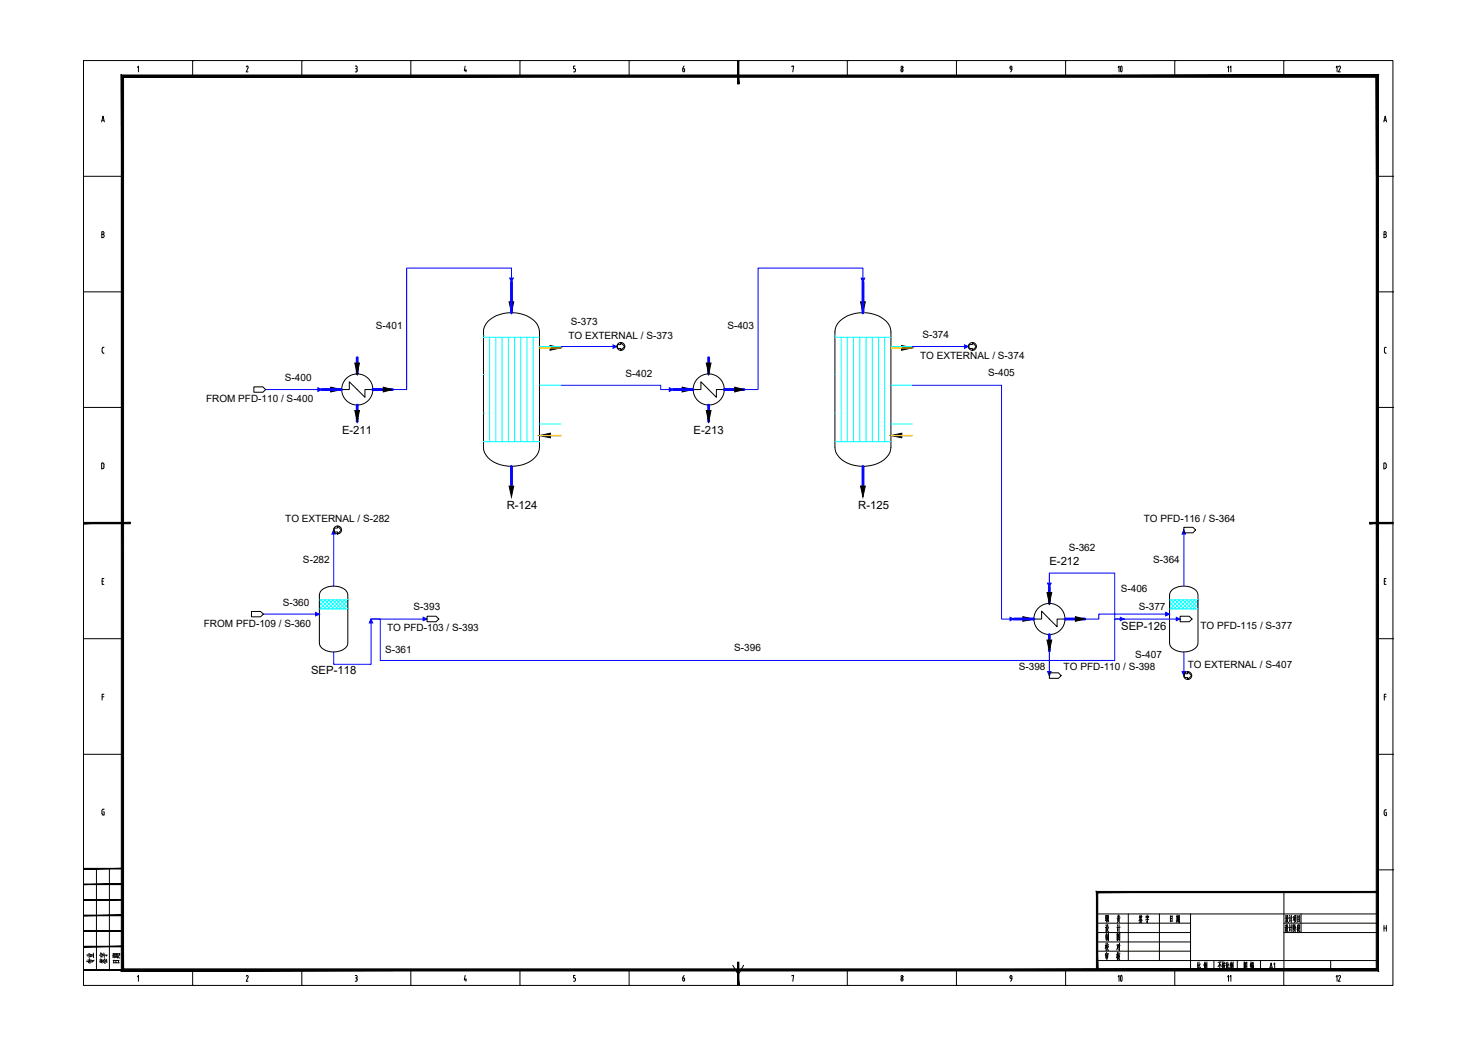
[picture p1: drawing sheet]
<svg xmlns="http://www.w3.org/2000/svg" width="420mm" height="297mm" viewBox="0 0 420 297" stroke-linecap="round" stroke-linejoin="round" font-family="sans-serif">
<g fill="none" stroke="#000" stroke-width=".28">
<path d="M23.7 17.2h372.3v262.9h-372.3zM39.1 19.2l.3-.4v1.6M54.8 17.2h.1M54.8 17.2v4.5M70 19l.4-.2 .1 .5M70.5 19.4l-.5 1h.5M85.8 17.2h.1M85.8 17.2v4.5M101 18.8l.5 .2v.3l-.2 .2 .2 .4M101.1 19.5h.1M101.5 19.9v.2M116.8 17.2h.1"/>
<path d="M116.8 17.2v4.5M132.2 18.8l-.2 1.3h.6M132.4 19.7v.7M147.8 17.2h.1M147.8 17.2v4.5M163.3 19.5l.3 .4M163.5 18.8h-.4v.7h.2M163.6 19.9v.2M178.8 17.2h.1M178.8 17.2v4.5M194.3 19.5h-.2v.6M194.4 19.5l.2 .4"/>
<path d="M194.5 18.8l-.4 .7M194.6 19.9v.2M209.9 17.2h.1M225.1 19v-.2h.5l-.2 1.6M240.9 17.2h.1M240.9 17.2v4.5M256.1 19.9l.3-.4 .3 .4M256.1 19.9v.2M256.7 19.9v.2M271.9 17.2h.1M271.9 17.2v4.5M287.1 19.1l.3-.3 .3 .3"/>
<path d="M287.1 19.2l.2 .4 .3 .1v-.5M287.6 19.6l-.3 .8M302.9 17.2h.1M302.9 17.2v4.5M334 17.2h.1M334 17.2v4.5M364.9 17.2h.1M364.9 17.2v4.5M28.9 34.7l.4-1.7 .4 1.7M29 34.2h.5M101.5 20.1l-.1 .3h-.4M163.6 20.1l-.1 .3h-.4"/>
<path d="M194.1 20.1l.3 .3 .2-.3M256.1 20.1l.3 .3 .3-.3M393.4 34.7l.4-1.7 .4 1.7M393.5 34.2h.5M23.7 50.1h11.1M391.6 50.1h4.4M396 50.1h.1M28.9 65.9l.6 .1v.4l-.2 .2 .3 .5-.1 .3-.6 .1zM28.9 66.6h.4M393.4 65.9l.6 .1v.4l-.2 .2 .3 .5-.1 .3-.6 .1zM393.4 66.6h.4M23.7 83h11.1"/>
<path d="M29 99.1v.9M29.1 100l.2 .4M29.6 98.7l-.4 .1-.1 .3M391.6 83h4.4M393.6 100l.2 .4M393.8 98.7h.3M393.8 98.7l-.2 .2v1.1M396 83h.1M23.7 115.8h11.1M29.3 100.4h.3M391.6 115.8h4.4M393.8 100.4h.3"/>
<path d="M396 115.8h.1M29.2 133.2l.3-.2v-1.2l-.6-.2v1.7h.3M393.7 133.2l.3-.2v-1.2l-.6-.2v1.7h.3M396 148.7h.1M29 165.2h.4M29.5 164.5h-.5v1.6h.5M393.5 165.2h.4M394 164.5h-.5v1.6h.5M23.7 181.6h11.1M29 198.1h.5M29.5 197.3h-.5v1.7M391.6 181.6h4.4"/>
<path d="M393.5 198.1h.5M394 197.3h-.5v1.7M396 181.6h.1M23.7 214.4h11.1M391.6 214.4h4.4M396 214.4h.1M29.4 230.7h.2v1h-.3M29.6 230l-.6 .2v1.2l.3 .2M393.5 230.7v.7M393.5 231.4l.3 .4M393.8 230.2h.3M393.8 230.2l-.3 .4"/>
<path d="M393.9 230.9h.2v.9h-.3M27.4 246.9v28.8M31.1 246.9v28.8M311.9 259.8h79.7M320.7 259.8v13.2M329.6 259.8v13.2M338.4 259.8v15.9M365 253.6v22.1M369.9 259.8v5.3M391.6 247.3h4.4M396 247.3h.1M39.1 277.7l.3-.4v1.6"/>
<path d="M54.8 275.7v4.4M70 277.5l.3-.2 .2 .2-.5 1.4h.5M85.8 275.7v4.4M101 277.3l.5 .1v.4l-.2 .2M101 278.9h.2M101.1 278h.1M101.3 278l.2 .3M101.5 278.4v.1M101.5 278.5l-.2 .4M116.8 275.7v4.4M132.2 277.3l-.2 1.2h.6M132.4 278.2v.7"/>
<path d="M147.8 275.7v4.4M163.1 278.9h.2M163.5 277.3h-.4v.7h.4l.1 .3M163.6 278.4v.1M163.6 278.5l-.3 .4M178.8 275.7v4.4M194.5 277.3l-.4 .7M194.6 278.4v.1M194.6 278.3l-.1-.3h-.4l.1 .8h.3l.1-.3M208.3 274.4l1.6 2.6 1.5-2.6M225.1 277.4v-.1h.5l-.2 1.6M240.9 275.7v4.4"/>
<path d="M256.7 278.4v.1M256.7 278.3l-.1-.3a.36 .36 0 0 0-.5 .4 .36 .36 0 0 0 .6 .3v-.2M271.9 275.7v4.4M287.1 277.6l.3-.3 .3 .3M287.1 277.7l.3 .5M287.4 278.2h.2M287.6 277.7v.8l-.3 .4M302.9 275.7v4.4M311.9 273h79.7M311.9 262.4h26.5M311.9 265.1h26.5M311.9 267.7h26.5"/>
<path d="M311.9 270.4h26.5M324 261.6l.1 .4M324.1 260.1l-.2 .9M324.1 260.5l.1 .4M324.2 261.6l.1 .3M324.3 260.8l.4 .8M324.3 260.8l-.5 1M324.3 260.5h-.3M324.4 261.3l-.4 .1M324.5 260.2l-.2 .6M324.5 260.5v.4M324.5 261.6l-.2 .5"/>
<path d="M324.6 262.1l-.7 .1M324.7 260.5h-.3M325.8 260.4v.5M326.1 260.1l.1 .3M326.2 261.1l-.1 1.2-.1-.3M326.3 260.7l-.1 .5M326.3 260.8l-.4 .1M326.5 260.4v.4M326.5 260.5h-.7M326.5 261.4l-.8 .1M332.7 260.3v1.7M333.1 261.1h-.4"/>
<path d="M333.2 261.8l-.5 .1M333.2 260.4l-.5 .1M333.2 260.3v1.7M334 275.7v4.4M334.6 260.1v1.4M334.6 261.6l-.2 .6M334.7 261.6l.1 .4M334.8 260.8l-.2 .1M334.8 261.1l-.2 .1M334.8 260.1v1.3M335 260.5l-.6 .1M335 261.4l-.6 .2"/>
<path d="M335.1 260.3v1.1M335.3 260.3v1.9l-.2-.1M335.3 261.3l-.2 .1-.2 .8M335.3 260.8h-.2M335.3 260.3l-.2 .1M340.5 273.6v1.7M340.8 275l-.4 .4M340.8 274.3l-.3 .1M340.9 273.5v1.7l.1 .2h.2v-.5M341.2 274l-.3 .6M342.4 273.8v1.7M342.5 273.4l-.3 1"/>
<path d="M342.6 274.5l.1 .3M342.6 274.2l.2-.1-.3 1.3M342.7 273.8l-.2 .9M342.9 273.7l-.4 .1M342.9 274v.9M343.1 273.4v2.1l-.2-.3M345.1 273v2.7M346.7 273.9v1.5M346.8 273.5l-.6 1.3M346.9 274.1l.3 .6M347.2 273.4l-.9 .1M347.6 273.3v2.2l-.2-.3"/>
<path d="M347.7 274.3l-.3 .4M347.7 274l-.3 .1M347.8 273.7v.5M347.9 273.4l.2 .3M348 274l-.2 .9 .4 .5M348.1 274.5l-.4 1M348.2 273.8l-.4 .1M348.3 273.7l-.1 .4M348.3 274.4l-.6 .2M348.6 273.6v1.6M348.9 275l-.3 .4M348.9 274.3l-.3 .1"/>
<path d="M349 273.5v1.7l.2 .2h.2v-.5M349.3 274l-.3 .6M349.9 273.8v1.7M350 273.4l-.3 1M350 274.4l.1 .3M350.1 274.2l.2-.1-.3 1.2M350.1 273.8l-.1 .9M350.3 273.7l-.3 .1M350.4 273.9v1M350.5 273.4v2.1l-.1-.3M351.7 273v2.7M353.7 275.4v-1.9v2"/>
<path d="M353.7 275.3l.7 .1M354 274.2l.4 .4M354 274.9l.1 .3M354 274.6l.1 .3M354.1 273.8l-.3 .5M354.2 274h-.2M354.3 273.9l-.5 .9M354.4 273.5v1.9M354.4 273.6l-.7 .1M355.5 273.9v.9M355.6 273.4v2.1M355.8 274l-.3 .1"/>
<path d="M355.8 273.9l-.1 .9v-.2M355.9 274.5v1M356 273.8v.6M356.1 274.6v.8M356.3 275h-.4M356.3 273.9h-.3M356.3 273.8l-.1 .5M356.3 274.3h-.3M356.3 275.4h-.4M356.3 273.5l-.4 .1M356.3 274.5l-.4 .1M356.3 274.4v1"/>
<path d="M364.9 275.7v4.4M365 262.4h26.6M365 265.1h26.6M365.4 262.9l.1 .4M365.4 260.3l.2 .3M365.5 263.6h-.2M365.5 263.5v1M365.6 260.9l-.3 .1M365.6 260.8v1.1M365.7 264.2l-.3 .5M365.7 264l.5 .9M365.7 261.6l-.2 .5"/>
<path d="M365.7 263.3l-.1 .5M365.7 262.8v.5M365.8 261.4l.3 .8h.2M365.8 260.2l-.1 1M366 262.8v.8h.2M366 262.9l-.3 .1M366 260.2v.6l.3 .1M366 260.3h-.2M366 263.8h-.3M366.1 263.7l-.6 1.2M366.1 261.1l-.4 .1M366.1 261.1l-.5 1.1"/>
<path d="M366.5 260.9l.2-.1-.1 1.2 .2-.5M366.6 262.8l.1 .4M366.6 260.2l.1 .3M366.6 263.5l-.2 .1M366.6 263.5v1.1M366.8 264.2l-.2 .5M367.1 262.8v2.1M367.1 260.1v2.1M367.3 263.5l-.5 .1M367.4 260.8l-.6 .2M367.6 262.8v2M367.8 262.9l-.1 1.3v-.2"/>
<path d="M367.8 260.6v.9M367.8 263h-.2M367.9 260.5l-.3 .1M368 263.6l-.3 1.3M368 261.3l-.4 .3M368 260.6v1.1M368.1 263l.4 .8M368.1 262.7l-.3 1.1M368.2 260.9l-.3 1.4M368.2 260.3v.4M368.2 261.7l.3 .5M368.2 263.6v1.3"/>
<path d="M368.4 260.7h-.4M368.4 260.6v1.1M368.5 260.2l-.5 .1M368.8 263v1.8M368.9 260.2v1.9M369 263.7l-.2 .1M369 263.3l-.2 .1M369 264l-.3 .2M369 262.8l-.2 .3M369.1 264l.5 .8M369.2 262.8l-.1 1M369.4 263.5l.1 .1"/>
<path d="M369.4 261.3l-.5 .1M369.4 260.8l-.5 .1M369.4 263h-.2M369.4 262.9v.6M369.4 263.8l-.4 1.1M369.4 263.8l-.3 .1M369.5 260.3l-.6 .2M369.5 260.3v1.8M369.5 261.8l-.6 .1M378.3 273v2.7M393.4 263v1.7M393.4 263.8h.7"/>
<path d="M394.1 263v1.7M54.8 280.1h.1M85.8 280.1h.1M116.8 280.1h.1M147.8 280.1h.1M178.8 280.1h.1M209.9 280.1h.1M240.9 280.1h.1M271.9 280.1h.1M302.9 280.1h.1M334 280.1h.1M364.9 280.1h.1"/>
<circle cx="256.4" cy="19.1" r=".32"/>
<circle cx="256.4" cy="277.6" r=".32"/>
</g>
<g fill="#000" stroke="#000" stroke-width=".28">
<path d="M209.7 17.2l.3 6.7v-6.7zM209.7 17.2l.3 6.7h-.3z"/>
<path d="M34.5 21.3l.6 254.1v-253.4zM34.5 21.3l.6 254.1-.6 .6zM34.5 276l356.7-.6h-356.1zM34.5 276l356.7-.6 .7 .6zM391.2 22v253.4l.7 .6zM391.2 22l.7-.7v254.7zM35.1 22h356.1l.7-.7zM34.5 21.3h357.4l-356.8 .7z"/>
<path d="M23.7 148.5v.4l13.3-.4zM23.7 148.9l13.3-.4v.4z"/>
<path d="M389.3 148.9h6.7v-.4zM389.3 148.5h6.7l-6.7 .4z"/>
<path d="M23.7 255.9h11.1v-.2zM23.7 255.7h11.1l-11.1 .2z"/>
<path d="M23.7 251.4h11.1v-.1zM23.7 251.3h11.1l-11.1 .1z"/>
<path d="M23.7 247h11.1v-.2zM23.7 246.8h11.1l-11.1 .2z"/>
<path d="M312.1 253.7h79.5v-.3zM311.7 253.4h79.9l-79.5 .3zM311.7 253.4l.4 22.3v-22zM311.7 253.4l.4 22.3h-.4z"/>
<path d="M23.7 275.8h11.1v-.2zM23.7 275.6h11.1l-11.1 .2z"/>
<path d="M23.7 269.1h11.1v-.1zM23.7 269h11.1l-11.1 .1z"/>
<path d="M23.7 264.7h11.1v-.2zM23.7 264.5h11.1l-11.1 .2z"/>
<path d="M23.7 260.3h11.1v-.2zM23.7 260.1h11.1l-11.1 .2z"/>
<path d="M209.7 273.5v6.6h.3zM209.7 273.5h.3v6.6z"/>
</g>
<g fill="none" stroke="#0ff" stroke-width=".28">
<path d="M137.4 95.9h16M139.2 95.9v29.6M141 95.9v29.6M142.7 95.9v29.6M144.5 95.9v29.6M146.3 95.9v29.6M148 95.9v29.6M149.8 95.9v29.6M151.6 95.9v29.6M237.3 95.9h16M239.1 95.9v29.6M240.9 95.9v29.6"/>
<path d="M242.6 95.9v29.6M244.4 95.9v29.6M246.2 95.9v29.6M248 95.9v29.6M249.8 95.9v29.6M251.5 95.9v29.6M137.4 125.5h16M237.3 125.5h16M90.8 172.3l.8 .8M90.8 171.2l1.9 1.9M90.8 170.5h8.1M90.8 173.1h8.1"/>
<path d="M91.2 170.5l2.6 2.6M91.4 170.5l-.6 .6M92.3 170.5l2.6 2.6M92.5 170.5l-1.7 1.7M93.4 170.5l2.6 2.6M93.6 170.5l-2.6 2.6M94.5 170.5l2.6 2.6M94.7 170.5l-2.6 2.6M95.6 170.5l2.6 2.6M95.8 170.5l-2.6 2.6M96.7 170.5l2.2 2.2M96.9 170.5l-2.6 2.6"/>
<path d="M97.8 170.5l1.1 1.1M98 170.5l-2.6 2.6M98.9 170.5h.1M98.9 170.7l-2.4 2.4M98.9 171.8l-1.3 1.3M98.9 172.9l-.2 .2M332.5 170.5h8.1M332.5 173.1h8.1M332.5 172.3l.8 .8M332.5 171.2l1.9 1.9M332.9 170.5l2.6 2.6M333.1 170.5l-.6 .6"/>
<path d="M334 170.5l2.6 2.6M334.2 170.5l-1.7 1.7M335.1 170.5l2.6 2.6M335.3 170.5l-2.6 2.6M336.2 170.5l2.6 2.6M336.4 170.5l-2.7 2.6M337.3 170.5l2.6 2.6M337.5 170.5l-2.7 2.6M338.4 170.5l2.2 2.2M338.6 170.5l-2.7 2.6M339.5 170.5l1.1 1.1M339.7 170.5l-2.7 2.6"/>
<path d="M340.6 170.5h.1M340.6 170.7l-2.5 2.4M340.6 171.8l-1.4 1.3M340.6 172.9l-.3 .2"/>
</g>
<g fill="none" stroke="#000" stroke-width=".28">
<path d="M138.7 91.4a10.1 10.1 0 0 1 13.9 .7l.7 1.5 .1 .7v32.8a5.8 5.8 0 0 1-4.7 5 10.4 10.4 0 0 1-10-2.1 4.1 4.1 0 0 1-1.3-2.9v-32.8a4.3 4.3 0 0 1 1.3-2.9zM238.6 91.4a10.2 10.2 0 0 1 13.4 0 4.1 4.1 0 0 1 1.3 2.9v32.8a6.1 6.1 0 0 1-5.7 5.2 9.4 9.4 0 0 1-9.5-2.9l-.5-.8-.3-1.5v-32.8a4.1 4.1 0 0 1 1.3-2.9zM97.1 110.7h2.2v-2.2l4.4 4.4v-2.2h2.2M197 110.7h2.2v-2.2l4.5 4.4v-2.2h2.2M91.5 167.7a5.5 5.5 0 0 1 7.1 .5l.3 .9v13.7a3.6 3.6 0 0 1-4 2.5 3.6 3.6 0 0 1-4.1-2.5v-13.7l.3-.9zM293.9 176h2.2v-2.3l4.4 4.5v-2.2h2.3M333.1 167.7a5.5 5.5 0 0 1 7.2 .5l.3 .9v13.7a3.6 3.6 0 0 1-4.1 2.5 3.6 3.6 0 0 1-4-2.5v-13.7l.3-.9z"/>
<circle cx="101.6" cy="110.7" r="4.4"/>
<circle cx="201.5" cy="110.7" r="4.4"/>
<circle cx="298.3" cy="175.9" r="4.4"/>
</g>
<g fill="none" stroke="#00f" stroke-width=".8">
<path d="M145.4 80.2v8.7M245.3 80.2v8.7M91.5 110.7h5.6M101.5 101.7v4.6M101.5 115.1v4.7M105.9 110.7h5.7M191.4 110.7h5.6M201.5 101.7v4.6M201.5 115.1v4.7M205.9 110.7h5.6M145.4 132.6v5.6M245.3 132.6v5.6"/>
<path d="M288.2 176h5.7M298.3 166.9v4.6M302.8 176h5.6M298.3 180.4v4.6"/>
</g>
<g fill="#000" stroke="#000" stroke-width=".28">
<path d="M144.7 85.8h1.3l-.6 3.1zM156.4 98.2l3.1 .7-3.1 .7zM244.6 85.8h1.4l-.7 3.1zM256.3 98.2l3.1 .7-3.1 .7zM94 110.1l3.1 .6-3.1 .7zM100.9 103.2h1.3l-.7 3.1zM100.9 116.7h1.3l-.7 3.1zM109 110.1l2.6 .6-2.6 .7zM193.9 110.1l3.1 .6-3.1 .7zM200.8 103.2h1.3l-.6 3.1zM200.8 116.7h1.3l-.6 3.1zM208.9 110.1l2.6 .6-2.6 .7z"/>
<path d="M153.4 123.8l3-.7v1.3zM253.3 123.8l3.1-.7v1.3zM144.7 138.2h1.3l-.6 3.1zM244.6 138.2h1.4l-.7 3.1zM290.8 175.3l3.1 .7-3.1 .6zM297.6 168.4h1.4l-.7 3.1zM305.7 175.3l2.7 .7-2.7 .6zM297.6 181.9h1.4l-.7 3.1z"/>
</g>
<path d="M153.4 98.9h6.1M253.3 98.9h6.1M153.4 123.8h6.1h-3.1M253.3 123.8h6.1h-3" fill="none" stroke="#ffbf00" stroke-width=".38"/>
<!-- layer: EQUIPMENT -->
<path d="M137.4 95.4h.1M153.4 98.5h6.1M237.3 95.4h.1M253.3 98.5h6.1M137.4 106.5h.1M137.4 117.5h.1M153.4 109.5h6.1M237.3 106.5h.1M237.3 117.5h.1M253.3 109.5h6.1M153.4 120.5h6.1M253.3 120.5h6.1" fill="none" stroke="#0ff" stroke-width=".28"/>
<!-- layer: STREAM -->
<g fill="none" stroke="#00f" stroke-width=".28">
<path d="M145.4 80.2v-4h-29.8v34.5h-4M159.5 98.5h15.9M245.3 80.2v-4h-29.8v34.5h-4M259.4 98.5h15.9M75.5 110.7h16M159.5 109.5h28.3v1.2h3.6M259.4 109.5h25.3v66.5h3.5M94.9 150.7v15.9M336.5 150.7v15.9M74.9 174.6h15.9M105.5 176v12.8h-10.6v-3.5M105.5 176h2.6v11.7h208.8v-11.7h2.7"/>
<path d="M105.5 176h15.9M298.3 166.9v-4h18.6v13.1h2.7M319.6 176h15.9M332.5 174.6h-20.1v1.4h-4M298.3 185v7.1M336.5 185.3v6.8"/>
</g>
<!-- layer: STREAM_ARROW -->
<g fill="#00f" stroke="#00f" stroke-width=".28">
<path d="M94.9 150.7l.4 1.1h-1z"/>
<path d="M89.7 174.1l1.1 .5-1.1 .5z"/>
<path d="M105.5 176l.4 1.1h-.9z"/>
<path d="M297.8 165.8h1l-.5 1.1z"/>
<path d="M336.5 150.7l.5 1.1h-1z"/>
<path d="M174.3 98l1.1 .5-1.1 .5z"/>
<path d="M274.2 98l1.1 .5-1.1 .5z"/>
<path d="M334.4 175.5l1.1 .5-1.1 .4z"/>
<path d="M120.3 175.5l1.1 .5-1.1 .4z"/>
<path d="M318.5 175.5l1.1 .5-1.1 .4z"/>
<path d="M297.8 190.9h1l-.5 1.2z"/>
<path d="M90.4 110.2l1.1 .5-1.1 .5z"/>
<path d="M144.9 79.1h1l-.5 1.1z"/>
<path d="M190.3 110.2l1.1 .5-1.1 .5z"/>
<path d="M244.8 79.1h1l-.5 1.1z"/>
<path d="M287.1 175.5l1.1 .5-1.1 .4z"/>
<path d="M331.4 174.1l1.1 .5-1.1 .5z"/>
<path d="M336 190.9h1l-.5 1.2z"/>
</g>
<!-- layer: CONNECTOR -->
<g fill="none" stroke="#000" stroke-width=".28">
<path d="M175.5 97.9h1v-.5l1.1 1.1-1.1 1.1v-.6h-1zM275.4 97.9h1v-.5l1.1 1.1-1.1 1.1v-.6h-1zM72.2 110h2.5l.8 .7-.8 .8h-2.5zM95 150.1h1v-.6l1.1 1.2-1.1 1.1v-.6h-1zM336.5 149.9h2.6l.8 .8-.8 .8h-2.6zM71.5 173.8h2.6l.8 .8-.8 .7h-2.6zM121.4 175.2h2.6l.7 .8-.7 .7h-2.6zM335.5 175.2h2.6l.8 .8-.8 .7h-2.6zM298.3 191.2h2.6l.8 .9-.8 .7h-2.6zM336.7 191.5h.9v-.6l1.1 1.2-1.1 1.1v-.6h-.9z"/>
<circle cx="176.5" cy="98.5" r="1.12"/>
<circle cx="276.4" cy="98.5" r="1.12"/>
<circle cx="96" cy="150.6" r="1.12"/>
<circle cx="337.7" cy="192" r="1.12"/>
</g>
<text font-size="6.6" x="315.7" y="280.8">10</text>
<text font-size="6.2" x="315.7" y="22.2">10</text>
<g font-size="5.3">
<text x="312.9" y="263.5">职 责</text>
<text x="27.5" y="275.2" transform="rotate(-90 27.5 275.2)">专业</text>
<text x="31.4" y="275.2" transform="rotate(-90 31.4 275.2)">签字</text>
<text x="34.9" y="274.8" transform="rotate(-90 34.9 274.8)">日期</text>
<text x="312.9" y="271.3">校 对</text>
</g>
<g font-size="4.4">
<text x="378.5" y="21.5">12</text>
<text x="363.4" y="276.6" transform="rotate(-90 363.4 276.6)">A1</text>
<text x="382.1" y="280.1" transform="rotate(-90 382.1 280.1)">12</text>
</g>
<g font-size="3.5">
<text x="350.7" y="21.5" transform="rotate(-90 350.7 21.5)">11</text>
<text x="350.7" y="280.1" transform="rotate(-90 350.7 280.1)">11</text>
</g>
<g font-size="3.2">
<text x="97.2" y="123.3">E-211</text>
<text x="197.2" y="123.3">E-213</text>
<text x="144" y="144.8">R-124</text>
<text x="244" y="144.8">R-125</text>
<text x="298.3" y="160.7">E-212</text>
<text x="318.7" y="179.1">SEP-126</text>
<text x="88.4" y="191.6">SEP-118</text>
</g>
<g font-size="2.8">
<text x="106.9" y="93.5">S-401</text>
<text x="162.3" y="92.3">S-373</text>
<text x="206.8" y="93.5">S-403</text>
<text x="161.6" y="96.3">TO EXTERNAL / S-373</text>
<text x="262.2" y="96.1">S-374</text>
<text x="177.8" y="107">S-402</text>
<text x="261.6" y="102.1">TO EXTERNAL / S-374</text>
<text x="280.9" y="106.8">S-405</text>
<text x="81" y="108.3">S-400</text>
<text x="58.6" y="114.2">FROM PFD-110 / S-400</text>
<text x="81.1" y="148.4">TO EXTERNAL / S-282</text>
<text x="325.1" y="148.4">TO PFD-116 / S-364</text>
<text x="86.1" y="160">S-282</text>
<text x="303.8" y="156.7">S-362</text>
<text x="327.8" y="160">S-364</text>
<text x="80.4" y="172.2">S-360</text>
<text x="117.6" y="173.3">S-393</text>
<text x="318.6" y="168.4">S-406</text>
<text x="323.8" y="173.5">S-377</text>
<text x="57.9" y="178.1">FROM PFD-109 / S-360</text>
<text x="110.1" y="179.5">TO PFD-103 / S-393</text>
<text x="341.3" y="178.9">TO PFD-115 / S-377</text>
<text x="109.5" y="185.6">S-361</text>
<text x="208.7" y="185.1">S-396</text>
<text x="289.6" y="190.3">S-398</text>
<text x="302.4" y="190.6">TO PFD-110 / S-398</text>
<text x="322.7" y="187.1">S-407</text>
<text x="337.6" y="189.8">TO EXTERNAL / S-407</text>
</g>
</svg>
